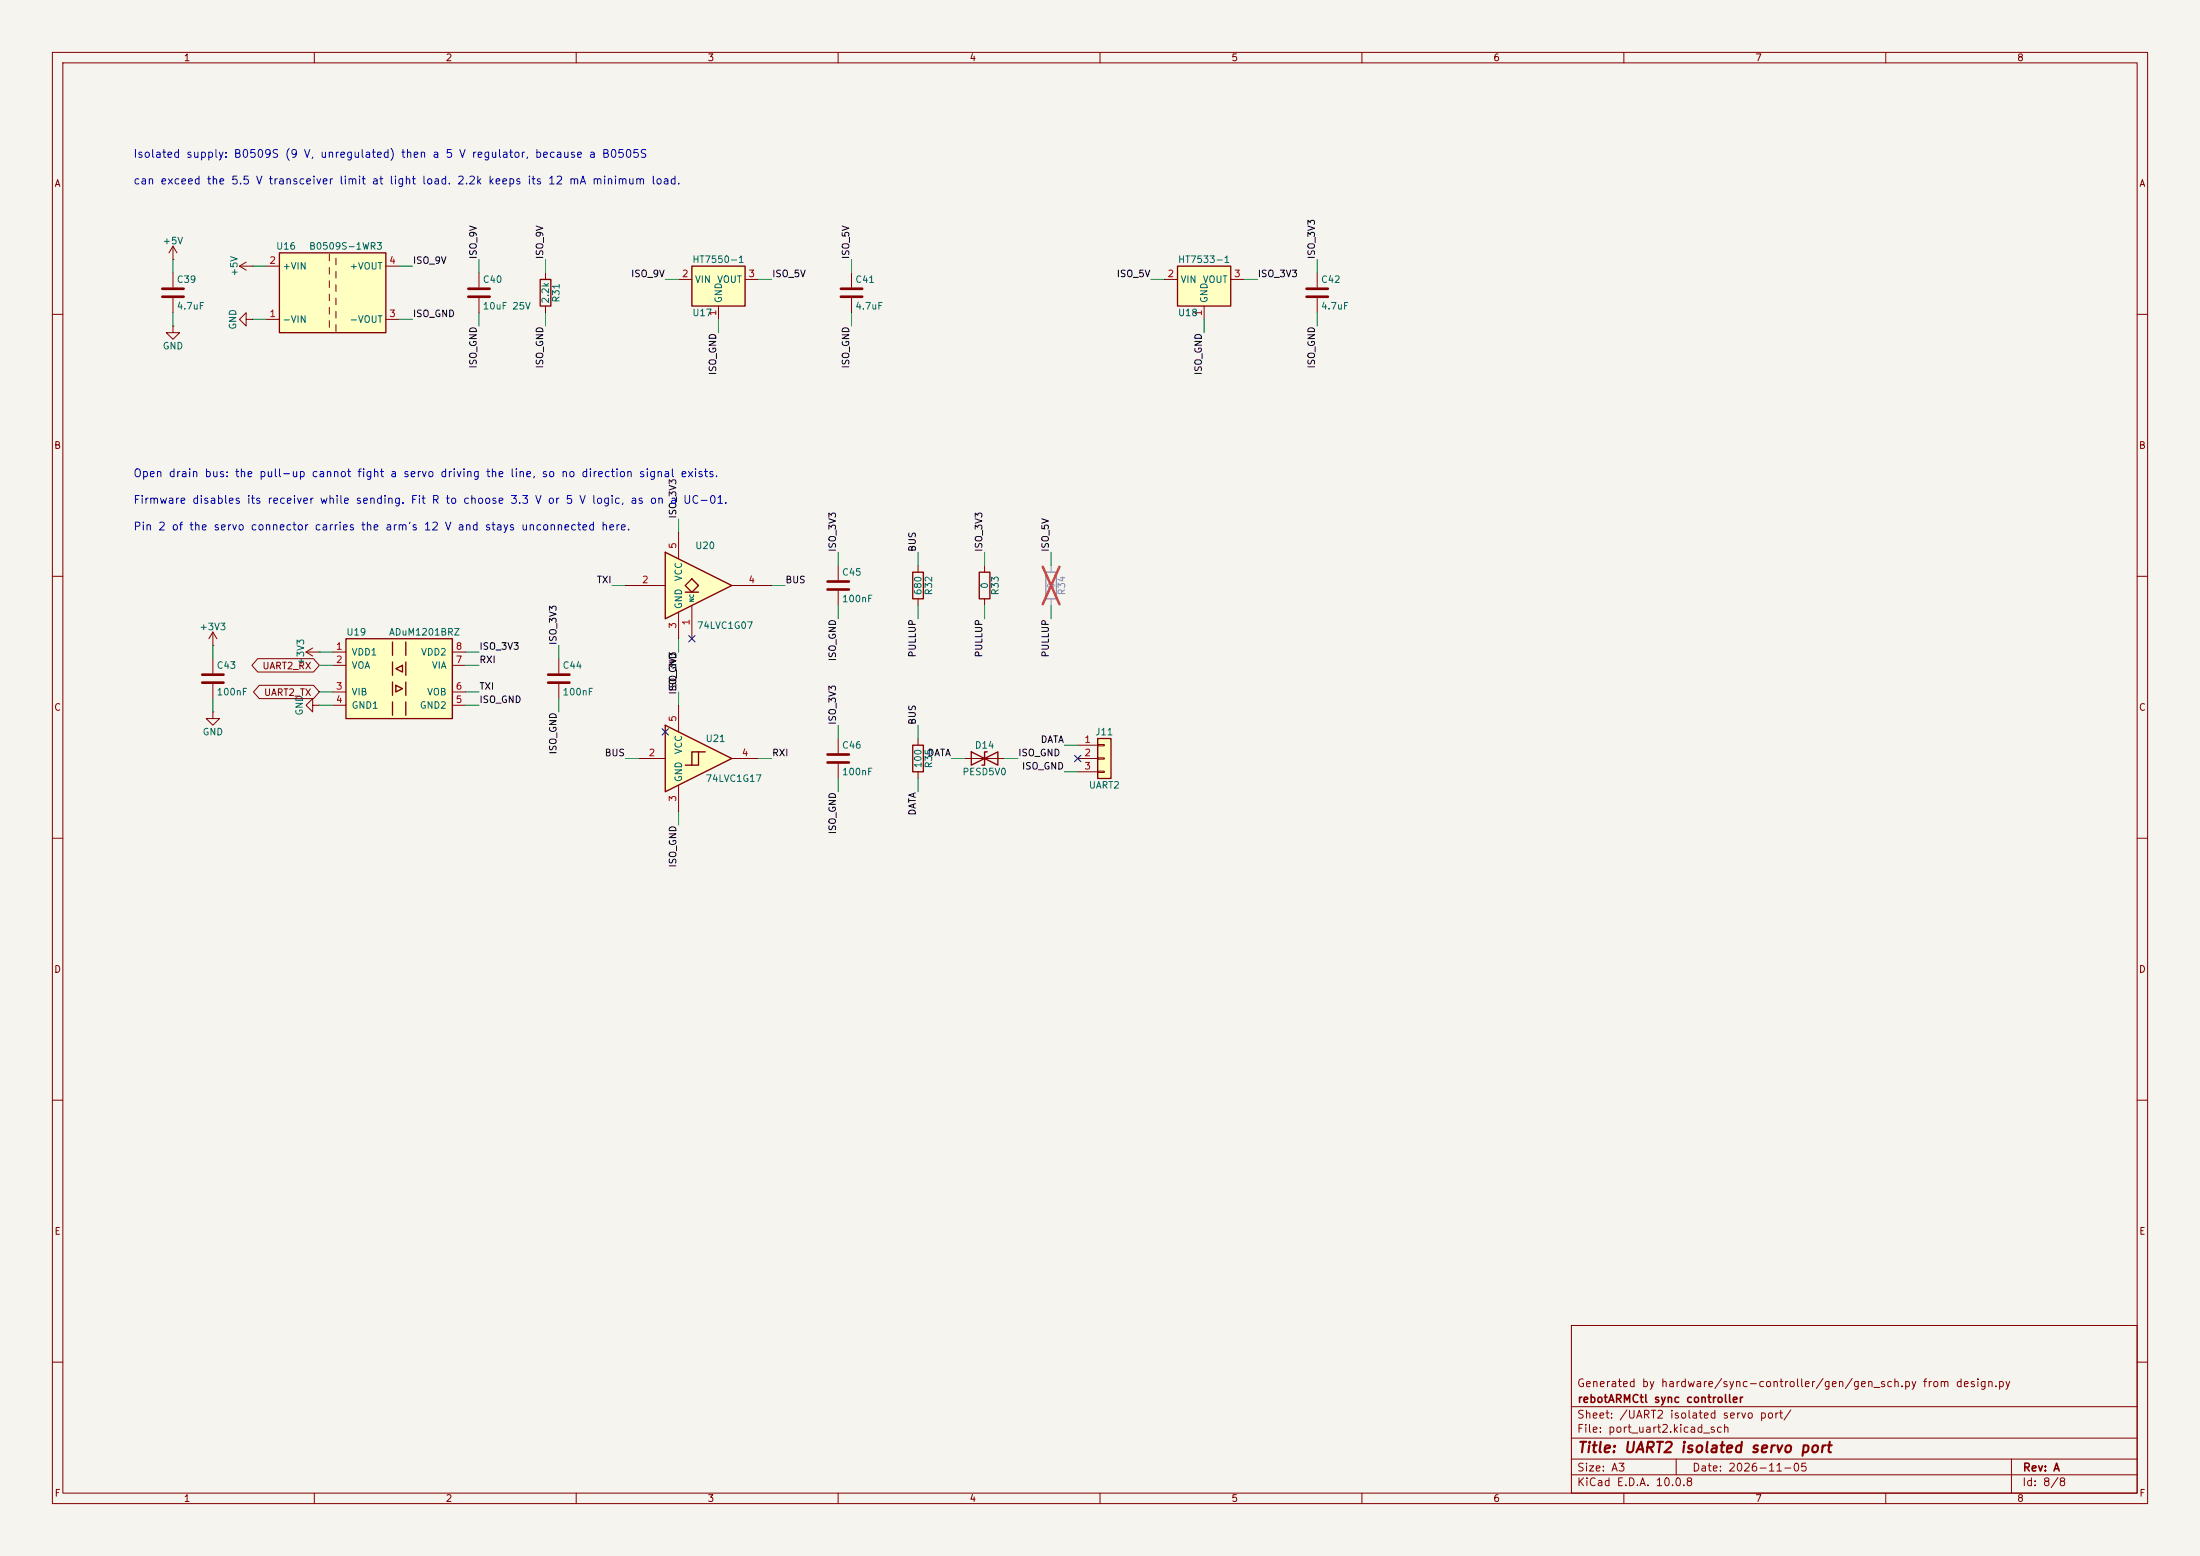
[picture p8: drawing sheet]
<svg xmlns="http://www.w3.org/2000/svg" width="420mm" height="297mm" viewBox="0 0 420 297" stroke-linecap="round" stroke-linejoin="round" font-family="sans-serif">
<path d="M0 0h420v297h-420z" fill="#f5f4ef" stroke="#f5f4ef" stroke-width=".19"/>
<g fill="none" stroke="#840000" stroke-width=".19">
<path d="M10 10h400v277h-400zM12 12h396v273h-396zM60 10v2M110 10v2M160 10v2M210 10v2M260 10v2M310 10v2M360 10v2M33 49.5h.1M33 47l-.7 1.3M33 47l.8 1.3"/>
<path d="M33 47v2.5M162.6 52.1v2.8M162.6 56.9v2.8M10 60h2M408 60h2M10 110h2M188 108v1.2M188 114.3v1.3M408 110h2M40.6 123.2h.1M40.6 135.9v1.3h1.3l-1.3 1.2-1.2-1.2h1.2M40.6 135.9h.1"/>
<path d="M40.6 120.7v2.5M40.6 125.7v2.8M40.6 130.6v2.8M40.6 120.7l-.7 1.2M40.6 120.7l.8 1.2M58.4 124.5l1.3 .7M58.4 124.5h2.6M59.7 123.7l-1.3 .8M61 124.5h.1M10 160h2M408 160h2M10 210h2"/>
<path d="M408 210h2M300 253h108v32h-108zM10 260h2M300 278.5h108M300 274.5h108M300 268.5h108M320 278.5v3M384 278.5v6.5M408 260h2M60 285v2M110 285v2M160 285v2"/>
<path d="M210 285v2M260 285v2M300 281.5h108M310 285v2M360 285v2"/>
</g>
<path d="M160.5 55.1h4.1M160.5 56.6h4.1M38.6 128.8h4.1M38.6 130.3h4.1" fill="none" stroke="#840000" stroke-width=".51"/>
<path d="M199.6 109.2h2.1v5.1h-2.1z" fill="none" stroke="#9c9b98" stroke-width=".25"/>
<path d="M200.7 108v1.2M200.7 114.3v1.3" fill="none" stroke="#9c9b98" stroke-width=".19"/>
<path d="M199.1 108.2l3.2 7.1M202.3 108.2l-3.2 7.1" fill="none" stroke="#e12e31" stroke-width=".46"/>
<path d="M186.9 109.2h2.1v5.1h-2.1z" fill="none" stroke="#840000" stroke-width=".25"/>
<path d="M53.3 48.3h20.4v15.2h-20.4z" fill="#ffffc2"/>
<path d="M53.3 48.3h20.4v15.2h-20.4zM185.4 143.5v2.6l5.1-2.6v2.6zM188.5 143.5h-.5v2.6h-.5" fill="none" stroke="#840000" stroke-width=".25"/>
<g fill="none" stroke="#840000" stroke-width=".19">
<path d="M50.8 50.8h2.5M62.9 48.5v1.3M62.9 51.1v1.2M62.9 53.6v1.3M62.9 56.1v1.3M62.9 58.7v1.2M64.1 49.3v1.2M64.1 51.8v1.3M64.1 54.4v1.2M64.1 56.9v1.3M64.1 59.4v1.3M73.7 50.8h2.5"/>
<path d="M50.8 61h2.5M62.9 61.2v1.3M64.1 62v1.2M73.7 61h2.5M59.7 134.6v-1.2l-1.3 1.2 1.3 1.3v-1.3h1.3M61 134.6h.1M184.1 144.8h7.7"/>
</g>
<path d="M224.8 50.8h10.1v7.6h-10.1z" fill="#ffffc2"/>
<path d="M224.8 50.8h10.1v7.6h-10.1z" fill="none" stroke="#840000" stroke-width=".25"/>
<path d="M222.2 53.3h2.6M229.9 58.4v2.6M234.9 53.3h2.6" fill="none" stroke="#840000" stroke-width=".19"/>
<path d="M127 105.4l12.7 6.4-12.7 6.3z" fill="#ffffc2"/>
<path d="M130.8 113h2.5" fill="none" stroke="#ffffc2" stroke-width=".19"/>
<path d="M130.8 111.8l1.3-1.3 1.2 1.3-1.2 1.2z" fill="#ffffc2"/>
<path d="M127 105.4l12.7 6.4-12.7 6.3zM130.8 111.8l1.3-1.3 1.2 1.3-1.2 1.2zM130.8 113h2.5" fill="none" stroke="#840000" stroke-width=".25"/>
<path d="M119.4 111.8h7.6M129.5 101.6v5.1M129.5 116.8v5.1M132.1 115.6v6.3M139.7 111.8h7.6" fill="none" stroke="#840000" stroke-width=".19"/>
<path d="M66 121.9h20.4v15.3h-20.4z" fill="#ffffc2"/>
<g fill="none" stroke="#840000" stroke-width=".25">
<path d="M103.1 53.3h2.1v5.1h-2.1zM66 121.9h20.4v15.3h-20.4zM74.9 122.6v2.5M74.9 126.4v2.5M74.9 130.2v2.5M74.9 134v2.5M75.6 130.8l1.2 .6-1.2 .7zM75.6 127.6l1.2-.6v1.3zM77.5 122.6v2.5M77.5 126.4v2.5M77.5 130.2v2.5M77.5 134v2.5"/>
<path d="M174.2 142.2h2.1v5.1h-2.1z"/>
</g>
<g fill="none" stroke="#840000" stroke-width=".19">
<path d="M33 52.1v2.8M33 56.9v2.8M45.7 50.8l1.3 .8M45.7 50.8h2.6M47 50l-1.3 .8M48.3 50.8h.1M104.1 52.1v1.2M104.1 58.4v1.3M33 62.2v1.3h1.3l-1.3 1.3-1.3-1.3h1.3M33 62.2h.1M160 108v2.7M160 112.8v2.8"/>
<path d="M63.5 124.5h2.5M63.5 127h2.5M63.5 132.1h2.5M63.5 134.6h2.5M86.4 124.5h2.5M86.4 127h2.5M86.4 132.1h2.5M86.4 134.6h2.5M106.7 125.7v2.8M106.7 130.6v2.8M175.3 141v1.2M175.3 147.3v1.3"/>
</g>
<path d="M31 55.1h4.1M31 56.6h4.1M158 111h4.1M158 112.5h4.1M104.6 128.8h4.1M104.6 130.3h4.1" fill="none" stroke="#840000" stroke-width=".51"/>
<g fill="#ffffc2">
<path d="M127 138.4l12.7 6.4-12.7 6.3z"/>
<path d="M132.1 143.5h1.2l-2.5 2.6h1.3z"/>
<path d="M133.3 143.5h1.3l-2.5 2.6h1.2z"/>
</g>
<path d="M127 138.4l12.7 6.4-12.7 6.3zM133.3 143.5h-1.2v2.6h-1.3M134.6 143.5h-1.3v2.6h-1.2" fill="none" stroke="#840000" stroke-width=".25"/>
<path d="M91.4 52.1v2.8M91.4 56.9v2.8M47 61v-1.3l-1.3 1.3 1.3 1.2v-1.2h1.3M48.3 61h.1M129.5 134.6v5.1M121.9 144.8h5.1M129.5 149.9v5M139.7 144.8h5.1" fill="none" stroke="#840000" stroke-width=".19"/>
<path d="M89.4 55.1h4.1M89.4 56.6h4.1" fill="none" stroke="#840000" stroke-width=".51"/>
<path d="M132.1 50.8h10.1v7.6h-10.1z" fill="#ffffc2"/>
<path d="M132.1 50.8h10.1v7.6h-10.1zM174.2 109.2h2.1v5.1h-2.1z" fill="none" stroke="#840000" stroke-width=".25"/>
<path d="M129.5 53.3h2.6M137.2 58.4v2.6M142.2 53.3h2.6M175.3 108v1.2M175.3 114.3v1.3M160 141v2.8M160 145.8v2.8" fill="none" stroke="#840000" stroke-width=".19"/>
<path d="M158 144h4.1M158 145.5h4.1" fill="none" stroke="#840000" stroke-width=".51"/>
<path d="M209.5 141h2.6v7.6h-2.6z" fill="#ffffc2"/>
<path d="M209.5 141h2.6v7.6h-2.6z" fill="none" stroke="#840000" stroke-width=".25"/>
<path d="M251.5 52.1v2.8M251.5 56.9v2.8M49.2 125.7h10.6l1.2 1.3-1.2 1.3h-10.6l-1.1-1.3zM49.5 130.8h10.3l1.2 1.3-1.2 1.3h-10.3l-1.1-1.3zM205.7 142.2h3.8M205.7 144.8h3.8M205.7 147.3h3.8M209.5 142.1h1.3v.3h-1.3zM209.5 144.7h1.3v.2h-1.3zM209.5 147.2h1.3v.2h-1.3z" fill="none" stroke="#840000" stroke-width=".19"/>
<path d="M249.4 55.1h4.1M249.4 56.6h4.1" fill="none" stroke="#840000" stroke-width=".51"/>
<g fill="none" stroke="#009600" stroke-width=".19">
<path d="M33 49.5v2.6M33 59.7v2.5M48.3 50.8h2.5M76.2 50.8h2.5M91.4 49.5v2.6M91.4 59.7v2.5M104.1 49.5v2.6M104.1 59.7v2.5M127 53.3h2.5M144.8 53.3h2.5M162.6 49.5v2.6M162.6 59.7v2.5"/>
<path d="M219.7 53.3h2.5M237.5 53.3h2.5M251.5 49.5v2.6M251.5 59.7v2.5M48.3 61h2.5M76.2 61h2.5M137.2 61v2.5M229.9 61v2.5M129.5 99.1v2.5M116.8 111.8h2.6M147.3 111.8h2.6M160 105.4v2.6"/>
<path d="M160 115.6v2.5M175.3 105.4v2.6M175.3 115.6v2.5M188 105.4v2.6M188 115.6v2.5M200.7 105.4v2.6M200.7 115.6v2.5M40.6 123.2v2.5M40.6 133.4v2.5M61 134.6h2.5M61 132.1h2.5M61 124.5h2.5"/>
<path d="M61 127h2.5M88.9 134.6h2.5M88.9 132.1h2.5M88.9 124.5h2.5M88.9 127h2.5M106.7 123.2v2.5M106.7 133.4v2.5M129.5 121.9v2.6M129.5 132.1v2.5M160 138.4v2.6M175.3 138.4v2.6M119.4 144.8h2.5"/>
<path d="M129.5 154.9v2.6M144.8 144.8h2.5M160 148.6v2.5M175.3 148.6v2.5M181.6 144.8h2.5M191.8 144.8h2.5M203.2 142.2h2.5M203.2 147.3h2.5"/>
</g>
<path d="M126.4 139.1l1.2 1.2M127.6 139.1l-1.2 1.2M131.5 121.3l1.2 1.2M132.7 121.3l-1.2 1.2M205.1 144.2l1.2 1.2M206.3 144.2l-1.2 1.2" fill="none" stroke="#000084" stroke-width=".19"/>
<text font-size="2" fill="#840000" x="301" y="277.8">Title: UART2 isolated servo port</text>
<g font-size="1.5" fill="#0000c2">
<text x="25.4" y="30.5">Isolated supply: B0509S (9 V, unregulated) then a 5 V regulator, because a B0505S</text>
<text x="25.4" y="35.6">can exceed the 5.5 V transceiver limit at light load. 2.2k keeps its 12 mA minimum load.</text>
<text x="25.4" y="91.5">Open drain bus: the pull-up cannot fight a servo driving the line, so no direction signal exists.</text>
<text x="25.4" y="96.5">Firmware disables its receiver while sending. Fit R to choose 3.3 V or 5 V logic, as on a UC-01.</text>
<text x="25.4" y="101.6">Pin 2 of the servo connector carries the arm's 12 V and stays unconnected here.</text>
</g>
<g font-size="1.5" fill="#840000">
<text x="300.9" y="265.1">Generated by hardware/sync-controller/gen/gen_sch.py from design.py</text>
<text x="301" y="268.1">rebotARMCtl sync controller</text>
<text x="300.9" y="273.8">File: port_uart2.kicad_sch</text>
<text x="300.9" y="271.1">Sheet: /UART2 isolated servo port/</text>
<text x="300.9" y="281.2">Size: A3</text>
<text x="322.9" y="281.2">Date: 2026-11-05</text>
<text x="386" y="281.2">Rev: A</text>
<text x="300.9" y="284">KiCad E.D.A. 10.0.8</text>
<text x="385.9" y="284">Id: 8/8</text>
</g>
<g font-size="1.3" fill="#840000">
<text x="35" y="12">1</text>
<text x="85" y="12">2</text>
<text x="135" y="12">3</text>
<text x="185" y="12">4</text>
<text x="235" y="12">5</text>
<text x="285" y="12">6</text>
<text x="335" y="12">7</text>
<text x="385" y="12">8</text>
<text x="10.3" y="36">A</text>
<text x="408.3" y="36">A</text>
<text x="10.2" y="86">B</text>
<text x="408.2" y="86">B</text>
<text x="50" y="128.1">UART2_RX</text>
<text x="10.2" y="136">C</text>
<text x="50.3" y="133.1">UART2_TX</text>
<text x="408.2" y="136">C</text>
<text x="10.2" y="186">D</text>
<text x="408.2" y="186">D</text>
<text x="10.3" y="236">E</text>
<text x="408.3" y="236">E</text>
<text x="10.3" y="286">F</text>
<text x="35" y="287">1</text>
<text x="85" y="287">2</text>
<text x="135" y="287">3</text>
<text x="185" y="287">4</text>
<text x="235" y="287">5</text>
<text x="285" y="287">6</text>
<text x="335" y="287">7</text>
<text x="385" y="287">8</text>
<text x="408.3" y="286">F</text>
</g>
<g font-size="1.3" fill="#006464">
<text x="31" y="46.9">+5V</text>
<text x="52.6" y="48">U16</text>
<text x="58.9" y="48">B0509S-1WR3</text>
<text x="45.7" y="52.9" transform="rotate(-90 45.7 52.9)">+5V</text>
<text x="53.8" y="51.8">+VIN</text>
<text x="66.6" y="51.8">+VOUT</text>
<text x="132.1" y="50.5">HT7550-1</text>
<text x="224.8" y="50.5">HT7533-1</text>
<text x="33.6" y="54.3">C39</text>
<text x="33.6" y="59.4">4.7uF</text>
<text x="92.1" y="54.3">C40</text>
<text x="92.1" y="59.4">10uF 25V</text>
<text x="105.1" y="58" transform="rotate(-90 105.1 58)">2.2k</text>
<text x="107.1" y="57.9" transform="rotate(-90 107.1 57.9)">R31</text>
<text x="132.6" y="54.3">VIN</text>
<text x="136.8" y="54.3">VOUT</text>
<text x="138.1" y="57.9" transform="rotate(-90 138.1 57.9)">GND</text>
<text x="163.2" y="54.3">C41</text>
<text x="163.2" y="59.4">4.7uF</text>
<text x="225.3" y="54.3">VIN</text>
<text x="229.5" y="54.3">VOUT</text>
<text x="230.8" y="57.9" transform="rotate(-90 230.8 57.9)">GND</text>
<text x="252.1" y="54.3">C42</text>
<text x="252.1" y="59.4">4.7uF</text>
<text x="45.4" y="63" transform="rotate(-90 45.4 63)">GND</text>
<text x="53.8" y="61.9">-VIN</text>
<text x="66.6" y="61.9">-VOUT</text>
<text x="132.1" y="60.7">U17</text>
<text x="224.8" y="60.7">U18</text>
<text x="31" y="67">GND</text>
<text x="132.6" y="105.1">U20</text>
<text x="130.5" y="111" transform="rotate(-90 130.5 111)">VCC</text>
<text x="160.6" y="110.2">C45</text>
<text x="176.2" y="113.7" transform="rotate(-90 176.2 113.7)">680</text>
<text x="178.3" y="113.7" transform="rotate(-90 178.3 113.7)">R32</text>
<text x="188.9" y="112.5" transform="rotate(-90 188.9 112.5)">0</text>
<text x="191" y="113.7" transform="rotate(-90 191 113.7)">R33</text>
<text x="130.5" y="116.4" transform="rotate(-90 130.5 116.4)">GND</text>
<text x="160.6" y="115.3">100nF</text>
<text x="38" y="120.6">+3V3</text>
<text x="66" y="121.6">U19</text>
<text x="67" y="125.4">VDD1</text>
<text x="74.2" y="121.6">ADuM1201BRZ</text>
<text x="80.3" y="125.4">VDD2</text>
<text x="133" y="120.3">74LVC1G07</text>
<text x="41.3" y="128">C43</text>
<text x="58.4" y="127.1" transform="rotate(-90 58.4 127.1)">+3V3</text>
<text x="67" y="128">VOA</text>
<text x="82.3" y="128">VIA</text>
<text x="107.3" y="128">C44</text>
<text x="41.3" y="133">100nF</text>
<text x="58.1" y="136.7" transform="rotate(-90 58.1 136.7)">GND</text>
<text x="67" y="133">VIB</text>
<text x="67" y="135.6">GND1</text>
<text x="80" y="135.6">GND2</text>
<text x="81.4" y="133">VOB</text>
<text x="107.3" y="133">100nF</text>
<text x="38.6" y="140.7">GND</text>
<text x="134.6" y="141.9">U21</text>
<text x="160.6" y="143.2">C46</text>
<text x="186" y="143.2">D14</text>
<text x="209" y="140.7">J11</text>
<text x="130.5" y="149.4" transform="rotate(-90 130.5 149.4)">GND</text>
<text x="130.5" y="144.1" transform="rotate(-90 130.5 144.1)">VCC</text>
<text x="134.6" y="149.6">74LVC1G17</text>
<text x="160.6" y="148.3">100nF</text>
<text x="176.2" y="146.7" transform="rotate(-90 176.2 146.7)">100</text>
<text x="178.3" y="146.8" transform="rotate(-90 178.3 146.8)">R35</text>
<text x="183.6" y="148.3">PESD5V0</text>
<text x="207.8" y="150.8">UART2</text>
</g>
<g font-size="1.3" fill="#a90000">
<text x="51.3" y="50.7">2</text>
<text x="74.2" y="50.7">4</text>
<text x="130.1" y="53.2">2</text>
<text x="142.8" y="53.2">3</text>
<text x="222.8" y="53.2">2</text>
<text x="235.5" y="53.2">3</text>
<text x="51.3" y="60.8">1</text>
<text x="74.2" y="60.8">3</text>
<text x="137" y="60.4" transform="rotate(-90 137 60.4)">1</text>
<text x="229.7" y="60.4" transform="rotate(-90 229.7 60.4)">1</text>
<text x="129.4" y="104.9" transform="rotate(-90 129.4 104.9)">5</text>
<text x="122.5" y="111.6">2</text>
<text x="142.8" y="111.6">4</text>
<text x="131.9" y="119.5" transform="rotate(-90 131.9 119.5)">1</text>
<text x="64" y="124.3">1</text>
<text x="86.9" y="124.3">8</text>
<text x="129.4" y="120.1" transform="rotate(-90 129.4 120.1)">3</text>
<text x="64" y="126.9">2</text>
<text x="64" y="131.9">3</text>
<text x="86.9" y="131.9">6</text>
<text x="86.9" y="126.9">7</text>
<text x="64" y="134.5">4</text>
<text x="86.9" y="134.5">5</text>
<text x="129.4" y="137.9" transform="rotate(-90 129.4 137.9)">5</text>
<text x="206.9" y="142.1">1</text>
<text x="123.7" y="144.6">2</text>
<text x="141.5" y="144.6">4</text>
<text x="206.9" y="144.6">2</text>
<text x="206.9" y="147.2">3</text>
<text x="129.4" y="153.1" transform="rotate(-90 129.4 153.1)">3</text>
</g>
<g font-size="1.3" fill="#0f0f0f">
<text x="78.7" y="50.7">ISO_9V</text>
<text x="91.3" y="49.6" transform="rotate(-90 91.3 49.6)">ISO_9V</text>
<text x="104" y="49.6" transform="rotate(-90 104 49.6)">ISO_9V</text>
<text x="120.4" y="53.2">ISO_9V</text>
<text x="147.3" y="53.2">ISO_5V</text>
<text x="162.4" y="49.6" transform="rotate(-90 162.4 49.6)">ISO_5V</text>
<text x="213.1" y="53.2">ISO_5V</text>
<text x="240" y="53.2">ISO_3V3</text>
<text x="251.3" y="49.6" transform="rotate(-90 251.3 49.6)">ISO_3V3</text>
<text x="78.7" y="60.8">ISO_GND</text>
<text x="91.3" y="70.4" transform="rotate(-90 91.3 70.4)">ISO_GND</text>
<text x="104" y="70.4" transform="rotate(-90 104 70.4)">ISO_GND</text>
<text x="137" y="71.7" transform="rotate(-90 137 71.7)">ISO_GND</text>
<text x="162.4" y="70.4" transform="rotate(-90 162.4 70.4)">ISO_GND</text>
<text x="229.7" y="71.7" transform="rotate(-90 229.7 71.7)">ISO_GND</text>
<text x="251.3" y="70.4" transform="rotate(-90 251.3 70.4)">ISO_GND</text>
<text x="129.4" y="99.1" transform="rotate(-90 129.4 99.1)">ISO_3V3</text>
<text x="159.9" y="105.4" transform="rotate(-90 159.9 105.4)">ISO_3V3</text>
<text x="175.1" y="105.4" transform="rotate(-90 175.1 105.4)">BUS</text>
<text x="187.8" y="105.4" transform="rotate(-90 187.8 105.4)">ISO_3V3</text>
<text x="200.5" y="105.4" transform="rotate(-90 200.5 105.4)">ISO_5V</text>
<text x="113.8" y="111.6">TXI</text>
<text x="149.8" y="111.6">BUS</text>
<text x="91.4" y="124.3">ISO_3V3</text>
<text x="106.6" y="123.2" transform="rotate(-90 106.6 123.2)">ISO_3V3</text>
<text x="175.1" y="125.6" transform="rotate(-90 175.1 125.6)">PULLUP</text>
<text x="187.8" y="125.6" transform="rotate(-90 187.8 125.6)">PULLUP</text>
<text x="200.5" y="125.6" transform="rotate(-90 200.5 125.6)">PULLUP</text>
<text x="91.4" y="126.9">RXI</text>
<text x="91.4" y="132">TXI</text>
<text x="159.9" y="126.3" transform="rotate(-90 159.9 126.3)">ISO_GND</text>
<text x="91.4" y="134.5">ISO_GND</text>
<text x="129.4" y="132.7" transform="rotate(-90 129.4 132.7)">ISO_GND</text>
<text x="129.4" y="132.1" transform="rotate(-90 129.4 132.1)">ISO_3V3</text>
<text x="159.9" y="138.5" transform="rotate(-90 159.9 138.5)">ISO_3V3</text>
<text x="175.1" y="138.5" transform="rotate(-90 175.1 138.5)">BUS</text>
<text x="198.6" y="142.1">DATA</text>
<text x="106.6" y="144.1" transform="rotate(-90 106.6 144.1)">ISO_GND</text>
<text x="115.3" y="144.7">BUS</text>
<text x="147.3" y="144.7">RXI</text>
<text x="177" y="144.7">DATA</text>
<text x="194.3" y="144.7">ISO_GND</text>
<text x="195" y="147.2">ISO_GND</text>
<text x="175.1" y="155.8" transform="rotate(-90 175.1 155.8)">DATA</text>
<text x="159.9" y="159.3" transform="rotate(-90 159.9 159.3)">ISO_GND</text>
<text x="129.4" y="165.7" transform="rotate(-90 129.4 165.7)">ISO_GND</text>
</g>
<g font-size="1.3" fill="#939391">
<text x="201.6" y="112.5" transform="rotate(-90 201.6 112.5)">0</text>
<text x="203.7" y="113.7" transform="rotate(-90 203.7 113.7)">R34</text>
</g>
<text font-size=".8" fill="#006464" x="132.7" y="115" transform="rotate(-90 132.7 115)">NC</text>
</svg>
